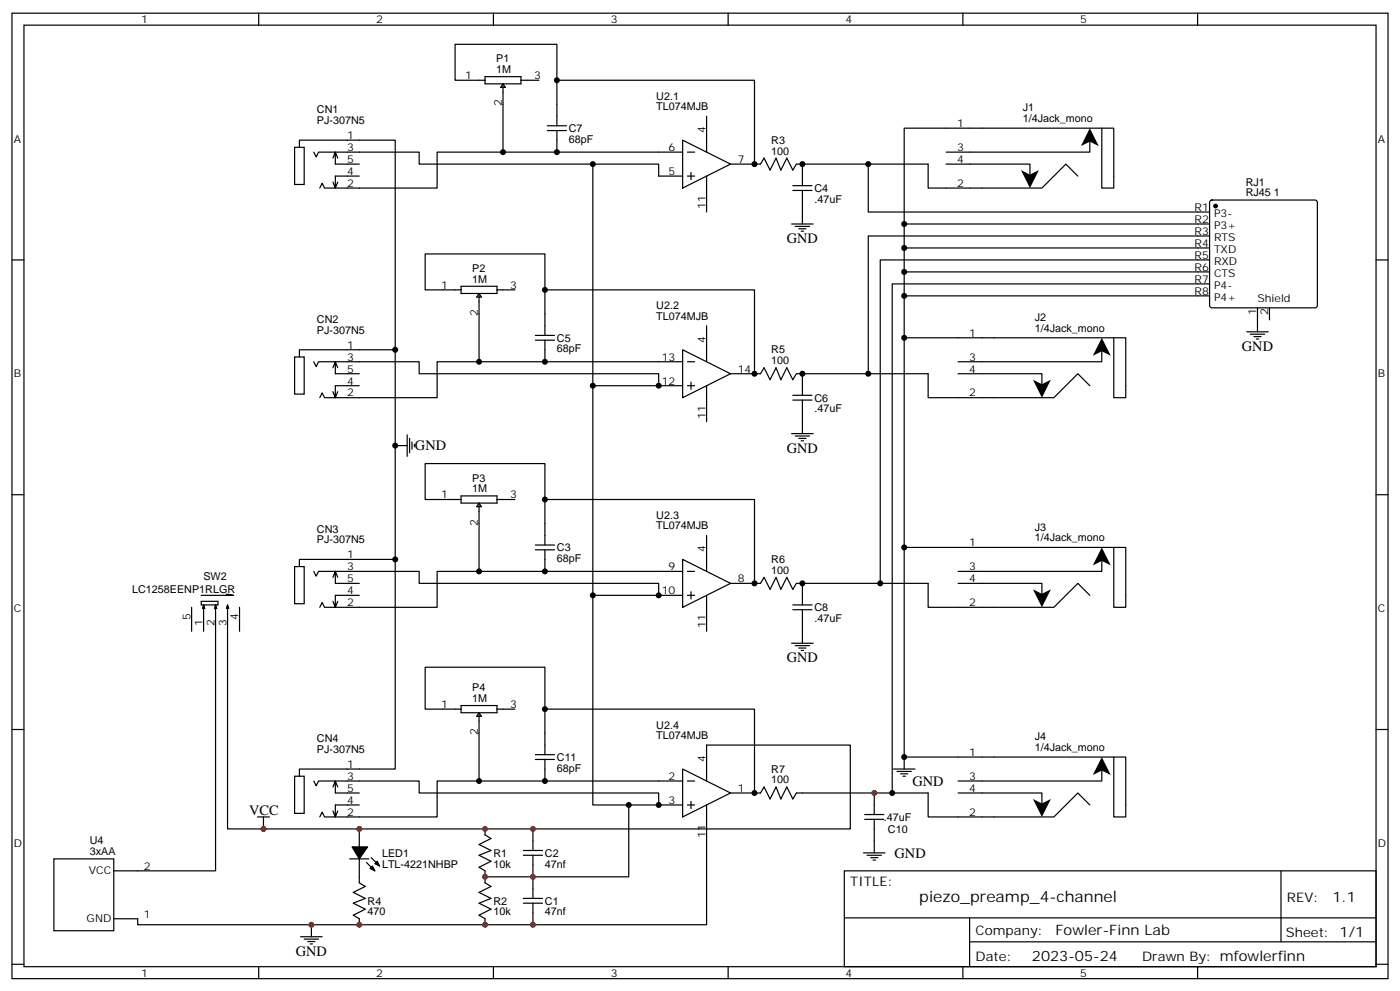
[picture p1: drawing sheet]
<svg xmlns="http://www.w3.org/2000/svg" width="412mm" height="292mm" viewBox="0 0 412 292" stroke-linecap="round" stroke-linejoin="round" font-family="sans-serif">
<g fill="none" stroke="#000" stroke-width=".35">
<path d="M3.5 3.9h405.4v284.3h-405.4zM7.1 7.4h398.2v277.3h-398.2zM76.2 3.9v3.5M145.3 3.9v3.5M214.5 3.9v3.5M283.6 3.9v3.5M352.8 3.9v3.5M142.9 23.6h-8.8v-10.5h29.9v10.5h58.2v24.7M142.9 22.6h10.6v2.1h-10.6zM148.2 24.7v20.1h-19.4v10.6h-33.2l-.7-1.4-.7 1.4M148.2 24.7l.7 1.1h-1.4zM153.5 23.6h5.2"/>
<path d="M161.2 38.5h5.7M161.2 37h5.7M164 23.6v13.4M164 38.5v6.3M208.1 34.2v10.6M324.6 37.7v17.7h3.5v-17.7h-61.8v185.3h65.3v17.6h-3.5v-17.6M86.8 43.4h2.8v10.9h-2.8zM88.2 43.4v-2.1h28.2v185.2h-28.2v2.1M92.4 44.8l.7 1.4 .7-1.4h29.7v3.5h70.5v3.6h7.1M98.1 46.6l.7-1.8v3.5h7M98.8 44.8l.7 1.8M99.5 53.6l-.7 1.8"/>
<path d="M105.8 51.9h-7v3.5l-.7-1.8M148.2 44.8h52.9M174.6 48.3v65.3h19.4M201.1 41.3l14.1 7-14.1 7.1zM202.5 44.8h2.1M202.5 51.9h2.1M203.6 50.8v2.1M208.1 51.9v10.5M215.2 48.3h8.8l1.1-1.7 1.7 3.5 1.8-3.5 1.4 3.5 1.8-3.5 1.7 3.5 1.1-1.8h38.8v7.1h33.5l7.1-7.1 3.5 3.6M233.5 56.1h5.7M233.5 54.7h5.7M236.4 48.3v6.4"/>
<path d="M236.4 56.1v9.9M255.8 48.3v14.1h100.5M278.7 48.3h24.7v3.6M321 41.3v3.5h-42.3M356.5 59.1l.5-.2h30.3l.5 .2 .3 .5v30.4l-.3 .5-.5 .2h-30.3l-.5-.3-.2-.4v-30.4zM3.5 76.6h3.6M233.2 66h6.3M234.2 66.7h4.3M235.3 67.4h2.1M236 68.1h.7M266.3 66h90M266.3 73h90"/>
<path d="M356.3 69.5h-100.5v40.6M356.3 76.6h-97v95.2M405.3 76.6h3.6M135.8 85.4h-10.6v-10.6h35.3v10.6h61.7v24.7M135.8 84.3h10.6v2.1h-10.6zM141.1 86.4v20.1h-12.3v10.6h-33.2l-.7-1.4-.7 1.4M141.1 86.4l.7 1.1h-1.4zM146.4 85.4h5.3M157.7 98.8h5.6M160.5 85.4v13.4M208.1 96v10.5M266.3 99.5h65.3v17.6h-3.5v-17.6"/>
<path d="M266.3 87.1h90M266.3 80.1h90M356.3 83.6h-93.5v149.9M367.2 97.7h6.4M368.3 98.4h4.2M369.4 99.1h2.1M370.1 99.8h.7M370.4 90.7v7M373.9 90.7v3.5M86.8 105.1h2.8v11h-2.8zM92.4 106.5l.7 1.5 .7-1.5h29.7v3.6h70.5v3.5M98.1 108.3l.7-1.8v3.6h7"/>
<path d="M98.8 106.5l.7 1.8M99.5 115.4l-.7 1.7M105.8 113.6h-7v3.5l-.7-1.7M116.4 103h-28.2v2.1M141.1 106.5h60M157.7 100.2h5.6M160.5 100.2v6.3M174.6 113.6v61.7h19.4M194 113.6h7.1M201.1 103l14.1 7.1-14.1 7zM202.5 106.5h2.1M202.5 113.6h2.1"/>
<path d="M203.6 112.5v2.2M208.1 113.6v10.6M215.2 110.1h8.8l1.1-1.8 1.7 3.5 1.8-3.5 1.4 3.5 1.8-3.5 1.7 3.5 1.1-1.7h38.8v7h37l7.1-7 3.5 3.5M233.5 117.8h5.7M233.5 116.4h5.7M236.4 110.1v6.3M236.4 117.8v9.9M282.2 110.1h24.7v3.5M324.6 103v3.5h-42.4M116.4 131.2h3.5M119.9 128.1v6.3M120.6 129.1v4.3"/>
<path d="M121.4 130.2v2.1M122.1 130.9v.7M233.2 127.7h6.3M234.2 128.4h4.3M235.3 129.1h2.1M236 129.8h.7M3.5 145.7h3.6M135.8 147.1h-10.6v-10.6h35.3v10.6h61.7v24.7M135.8 146.1h10.6v2.1h-10.6zM141.1 148.2v20.1h-12.3v10.6h-33.2l-.7-1.5-.7 1.5M141.1 148.2l.7 1h-1.4zM146.4 147.1h5.3"/>
<path d="M160.5 147.1v13.4M208.1 157.7v10.6M405.3 145.7h3.6M56.4 178.9v7M59.3 177.1h4.9v1.1h-4.9zM60 178.2l-.4 1M60.3 179.2l-.3-1v7.7M63.5 178.2l-.4 1M63.9 179.2l-.4-1v78.3h-30M66.7 175l2.1 .3h-9.5M67 178.2l-.3 1M67.4 179.2l-.4-1v65.9h183.5v-24.7h-42.4v10.6"/>
<path d="M70.6 178.9v7M86.8 166.9h2.8v10.9h-2.8zM92.4 168.3l.7 1.4 .7-1.4h29.7v3.5h70.5v3.5M98.1 170l.7-1.7v3.5h7M98.8 168.3l.7 1.7M99.5 177.1l-.7 1.8M105.8 175.3h-7v3.6l-.7-1.8M116.4 164.7h-28.2v2.2M141.1 168.3h60M157.7 161.9h5.6M157.7 160.5h5.6M160.5 161.9v6.4"/>
<path d="M174.6 175.3v61.8h19.4M194 175.3h7.1M201.1 164.7l14.1 7.1-14.1 7.1zM202.5 168.3h2.1M202.5 175.3h2.1M203.6 174.3v2.1M208.1 175.3v10.6M215.2 171.8h8.8l1.1-1.8 1.7 3.6 1.8-3.6 1.4 3.6 1.8-3.6 1.7 3.6 1.1-1.8h38.8v7.1h37l7.1-7.1 3.5 3.5M233.5 179.6h5.7M233.5 178.2h5.7M236.4 171.8v6.4M236.4 179.6v9.8"/>
<path d="M266.3 161.2h65.3v17.7h-3.5v-17.7M282.2 171.8h24.7v3.5M324.6 164.7v3.6h-42.4M233.2 189.4h6.3M234.2 190.1h4.3M235.3 190.9h2.1M236 191.6h.7M3.5 214.8h3.6M135.8 208.8h-10.6v-12.3h35.3v12.3h61.7v24.7M135.8 207.8h10.6v2.1h-10.6zM141.1 209.9v20.1h-12.3v10.6h-33.2l-.7-1.4-.7 1.4M141.1 209.9l.7 1.1h-1.4z"/>
<path d="M146.4 208.8h5.3M160.5 208.8v13.4M405.3 214.8h3.6M86.8 228.6h2.8v10.9h-2.8zM92.4 230l.7 1.4 .7-1.4h29.7v3.5h70.5v3.6M98.1 231.8l.7-1.8v3.5h7M98.8 230l.7 1.8M99.5 238.8l-.7 1.8M105.8 237.1h-7v3.5l-.7-1.8M141.1 230h60M157.7 223.7h5.6M157.7 222.2h5.6"/>
<path d="M160.5 223.7v6.3M185.2 237.1v21.1h-42.3M194 237.1h7.1M201.1 226.5l14.1 7-14.1 7.1zM202.5 230h2.1M202.5 237.1h2.1M203.6 236v2.1M208.1 237.1v35.2h-167.5v-1.7h-7.1M215.2 233.5h8.8l1.1-1.7 1.7 3.5 1.8-3.5 1.4 3.5 1.8-3.5 1.7 3.5 1.1-1.8h38.8v7.1h37l7.1-7.1 3.5 3.6M254.7 239.9h5.6M257.5 233.5v6.4M263.2 226.5h6.3"/>
<path d="M264.2 227.2h4.3M265.3 227.9h2.1M266 228.6h.7M266.3 223v3.5M282.2 233.5h24.7v3.6M324.6 226.5v3.5h-42.4M15.9 252.9h17.6v21.2h-17.6zM75.8 240.6h3.6M77.6 240.6v3.5M103 252.9h5.7M105.8 252.9v7.1l1.8 1.1-3.5 1.7 3.5 1.8-3.5 1.4 3.5 1.8-3.5 1.7 1.7 1.1v1.7M105.8 244.1v5.3"/>
<path d="M107.9 254l2.5 2.5M109.4 252.6l2.4 2.5M142.9 244.1v1.8l1.7 1-3.5 1.8 3.5 1.8-3.5 1.4 3.5 1.7-3.5 1.8 1.8 1.1v3.5l1.7 1.1-3.5 1.7 3.5 1.8-3.5 1.4 3.5 1.8-3.5 1.7 1.8 1.1v1.7M154.2 251.9h5.6M154.2 250.5h5.6M157 244.1v6.4M157 251.9v12.7M248.7 256.5h156.6v28.2h-156.6zM254.4 251.2h6.3M254.7 241.3h5.6M255.4 251.9h4.2M256.5 252.6h2.1"/>
<path d="M257.2 253.3h.7M257.5 241.3v9.9M377.3 256.5v20.9M88.5 275.9h6.4M89.6 276.6h4.2M90.7 277.3h2.1M91.4 278h.7M91.7 272.3v3.6M154.2 266h5.6M154.2 264.6h5.6M157 266v6.3M248.7 270.3h156.5"/>
<path d="M285.6 277.4h119.6M285.6 270.3v14.1M3.5 284h3.6M76.2 284.7v3.5M145.3 284.7v3.5M214.5 284.7v3.5M283.6 284.7v3.5M352.8 284.7v3.5M405.3 284h3.6"/>
</g>
<g fill="#000" stroke="#000" stroke-width=".35">
<path d="M103.7 249.4h4.6l-2.5 3.5zM109 255.8l.7-.7 .7 1.4zM110.4 254.4l.7-.8 .7 1.5z"/>
<circle cx="358.1" cy="60.7" r=".53"/>
</g>
<g fill="#000">
<path d="M321 37.7l2.7 5.3-2.7-1.3-2.6 1.3zM300.7 50.1l2.7 1.3 2.6-1.3-2.6 5.3zM324.6 99.5l2.6 5.3-2.6-1.3-2.7 1.3zM304.3 111.8l2.6 1.4 2.7-1.4-2.7 5.3zM304.3 173.6l2.6 1.3 2.7-1.3-2.7 5.3zM324.6 161.2l2.6 5.3-2.6-1.3-2.7 1.3zM324.6 223l2.6 5.2-2.6-1.3-2.7 1.3zM304.3 235.3l2.6 1.3 2.7-1.3-2.7 5.3z"/>
<circle cx="164" cy="23.6" r=".88"/>
<circle cx="148.2" cy="44.8" r=".88"/>
<circle cx="164" cy="44.8" r=".88"/>
<circle cx="174.6" cy="48.3" r=".88"/>
<circle cx="222.3" cy="48.3" r=".88"/>
<circle cx="236.4" cy="48.3" r=".88"/>
<circle cx="255.8" cy="48.3" r=".88"/>
<circle cx="160.5" cy="85.4" r=".88"/>
<circle cx="116.4" cy="103" r=".88"/>
<circle cx="141.1" cy="106.5" r=".88"/>
<circle cx="160.5" cy="106.5" r=".88"/>
<circle cx="174.6" cy="113.6" r=".88"/>
<circle cx="194" cy="113.6" r=".88"/>
<circle cx="222.3" cy="110.1" r=".88"/>
<circle cx="236.4" cy="110.1" r=".88"/>
<circle cx="255.8" cy="110.1" r=".88"/>
<circle cx="116.4" cy="131.2" r=".88"/>
<circle cx="160.5" cy="147.1" r=".88"/>
<circle cx="116.4" cy="164.7" r=".88"/>
<circle cx="141.1" cy="168.3" r=".88"/>
<circle cx="160.5" cy="168.3" r=".88"/>
<circle cx="174.6" cy="175.3" r=".88"/>
<circle cx="236.4" cy="171.8" r=".88"/>
<circle cx="259.3" cy="171.8" r=".88"/>
<circle cx="160.5" cy="208.8" r=".88"/>
<circle cx="141.1" cy="230" r=".88"/>
<circle cx="160.5" cy="230" r=".88"/>
<circle cx="185.2" cy="237.1" r=".88"/>
<circle cx="194" cy="237.1" r=".88"/>
<circle cx="222.3" cy="233.5" r=".88"/>
<circle cx="262.8" cy="233.5" r=".88"/>
</g>
<circle cx="257.5" cy="233.5" r=".88" fill="#c00"/>
<g fill="#000">
<circle cx="266.3" cy="73" r=".88"/>
<circle cx="266.3" cy="66" r=".88"/>
<circle cx="266.3" cy="80.1" r=".88"/>
<circle cx="266.3" cy="87.1" r=".88"/>
<circle cx="266.3" cy="99.5" r=".88"/>
<circle cx="194" cy="175.3" r=".88"/>
<circle cx="222.3" cy="171.8" r=".88"/>
<circle cx="266.3" cy="161.2" r=".88"/>
<circle cx="266.3" cy="223" r=".88"/>
</g>
<g fill="#c00">
<circle cx="142.9" cy="272.3" r=".88"/>
<circle cx="157" cy="272.3" r=".88"/>
<circle cx="142.9" cy="258.2" r=".88"/>
<circle cx="157" cy="258.2" r=".88"/>
<circle cx="142.9" cy="244.1" r=".88"/>
<circle cx="157" cy="244.1" r=".88"/>
<circle cx="105.8" cy="272.3" r=".88"/>
<circle cx="105.8" cy="244.1" r=".88"/>
<circle cx="91.7" cy="272.3" r=".88"/>
<circle cx="77.6" cy="244.1" r=".88"/>
</g>
<text font-size="4.6" x="270.8" y="265.5">piezo_preamp_4-channel</text>
<g font-size="4.2">
<text x="231.8" y="71.6">GND</text>
<text x="365.8" y="103.4">GND</text>
<text x="122.2" y="132.6">GND</text>
<text x="231.8" y="133.4">GND</text>
<text x="231.8" y="195.1">GND</text>
<text x="268.8" y="231.4">GND</text>
<text x="73.4" y="239.9">VCC</text>
<text x="263.5" y="252.6">GND</text>
<text x="392.5" y="265.7">1.1</text>
<text x="310.9" y="275.3">Fowler-Finn Lab</text>
<text x="87.1" y="281.5">GND</text>
<text x="304" y="283.1">2023-05-24</text>
</g>
<g font-size="3.9">
<text x="250.5" y="261.1">TITLE:</text>
<text x="379.1" y="265.7">REV:</text>
<text x="287.4" y="275.3">Company:</text>
<text x="378.7" y="275.9">Sheet: 1/1</text>
<text x="287.4" y="282.9">Date:</text>
<text x="336.4" y="283">Drawn By: mfowlerfinn</text>
</g>
<g font-size="3.2">
<text x="41.6" y="6.9">1</text>
<text x="110.8" y="6.9">2</text>
<text x="179.9" y="6.9">3</text>
<text x="249.1" y="6.9">4</text>
<text x="318.2" y="6.9">5</text>
<text x="137" y="23.3">1</text>
<text x="146.2" y="21.5">1M</text>
<text x="146.2" y="18.3">P1</text>
<text x="157.3" y="23.3">3</text>
<text x="193.3" y="29.4">U2.1</text>
<text x="93.4" y="33.4">CN1</text>
<text x="147.8" y="31.3" transform="rotate(-90 147.8 31.3)">2</text>
<text x="193.3" y="32.5">TL074MJB</text>
<text x="301.3" y="36">1/4Jack_mono</text>
<text x="301.3" y="32.8">J1</text>
<text x="4.1" y="42">A</text>
<text x="93.4" y="36.6">PJ-307N5</text>
<text x="102.3" y="40.9">1</text>
<text x="167.6" y="38.9">C7</text>
<text x="207.8" y="39.2" transform="rotate(-90 207.8 39.2)">4</text>
<text x="282" y="37.4">1</text>
<text x="405.9" y="42">A</text>
<text x="102.3" y="48">5</text>
<text x="102.3" y="44.5">3</text>
<text x="167.6" y="42">68pF</text>
<text x="196.9" y="44.5">6</text>
<text x="217.3" y="48">7</text>
<text x="227.2" y="45.5">100</text>
<text x="227.2" y="42.3">R3</text>
<text x="282" y="44.5">3</text>
<text x="282" y="48">4</text>
<text x="102.3" y="51.5">4</text>
<text x="196.9" y="51.5">5</text>
<text x="102.3" y="55">2</text>
<text x="239.9" y="59.7">.47uF</text>
<text x="239.9" y="56.5">C4</text>
<text x="282" y="55">2</text>
<text x="367" y="57.9">RJ45 1</text>
<text x="367" y="54.7">RJ1</text>
<text x="207.8" y="61.5" transform="rotate(-90 207.8 61.5)">11</text>
<text x="351.9" y="65.6">R2</text>
<text x="351.9" y="62.1">R1</text>
<text x="357.6" y="63.9">P3-</text>
<text x="351.9" y="69.1">R3</text>
<text x="357.6" y="70.9">RTS</text>
<text x="357.6" y="67.4">P3+</text>
<text x="351.9" y="76.2">R5</text>
<text x="351.9" y="72.7">R4</text>
<text x="357.6" y="78">RXD</text>
<text x="357.6" y="74.4">TXD</text>
<text x="139.1" y="83.3">1M</text>
<text x="139.1" y="80.1">P2</text>
<text x="351.9" y="83.3">R7</text>
<text x="351.9" y="79.7">R6</text>
<text x="357.6" y="81.5">CTS</text>
<text x="129.9" y="85">1</text>
<text x="150.3" y="85">3</text>
<text x="351.9" y="86.8">R8</text>
<text x="357.6" y="88.5">P4+</text>
<text x="357.6" y="85">P4-</text>
<text x="370.4" y="88.9">Shield</text>
<text x="93.4" y="95.2">CN2</text>
<text x="140.8" y="93" transform="rotate(-90 140.8 93)">2</text>
<text x="193.3" y="94.2">TL074MJB</text>
<text x="193.3" y="91.1">U2.2</text>
<text x="304.8" y="94.5">J2</text>
<text x="370.1" y="92.7" transform="rotate(-90 370.1 92.7)">1</text>
<text x="373.6" y="92.7" transform="rotate(-90 373.6 92.7)">2</text>
<text x="93.4" y="98.3">PJ-307N5</text>
<text x="164" y="100.6">C5</text>
<text x="207.8" y="100.9" transform="rotate(-90 207.8 100.9)">4</text>
<text x="285.5" y="99.1">1</text>
<text x="304.8" y="97.7">1/4Jack_mono</text>
<text x="102.3" y="102.7">1</text>
<text x="102.3" y="106.2">3</text>
<text x="164" y="103.7">68pF</text>
<text x="194.9" y="106.2">13</text>
<text x="227.2" y="107.2">100</text>
<text x="227.2" y="104">R5</text>
<text x="285.5" y="106.2">3</text>
<text x="4.1" y="111.1">B</text>
<text x="102.3" y="109.7">5</text>
<text x="102.3" y="113.2">4</text>
<text x="194.9" y="113.2">12</text>
<text x="217.3" y="109.7">14</text>
<text x="285.5" y="109.7">4</text>
<text x="405.9" y="111.1">B</text>
<text x="102.3" y="116.8">2</text>
<text x="239.9" y="118.3">C6</text>
<text x="285.5" y="116.8">2</text>
<text x="207.8" y="123.3" transform="rotate(-90 207.8 123.3)">11</text>
<text x="239.9" y="121.5">.47uF</text>
<text x="139.1" y="141.8">P3</text>
<text x="129.9" y="146.8">1</text>
<text x="139.1" y="145">1M</text>
<text x="150.3" y="146.8">3</text>
<text x="140.8" y="154.8" transform="rotate(-90 140.8 154.8)">2</text>
<text x="193.3" y="155.9">TL074MJB</text>
<text x="193.3" y="152.8">U2.3</text>
<text x="93.4" y="160">PJ-307N5</text>
<text x="93.4" y="156.9">CN3</text>
<text x="285.5" y="160.9">1</text>
<text x="304.8" y="159.5">1/4Jack_mono</text>
<text x="304.8" y="156.3">J3</text>
<text x="102.3" y="164.4">1</text>
<text x="102.3" y="167.9">3</text>
<text x="164" y="165.5">68pF</text>
<text x="164" y="162.4">C3</text>
<text x="196.9" y="167.9">9</text>
<text x="207.8" y="162.6" transform="rotate(-90 207.8 162.6)">4</text>
<text x="227.2" y="165.8">R6</text>
<text x="285.5" y="167.9">3</text>
<text x="59.9" y="170.7">SW2</text>
<text x="102.3" y="171.4">5</text>
<text x="217.3" y="171.4">8</text>
<text x="227.2" y="169">100</text>
<text x="285.5" y="171.4">4</text>
<text x="38.9" y="174.7">LC1258EENP1RLGR</text>
<text x="102.3" y="175">4</text>
<text x="102.3" y="178.5">2</text>
<text x="194.9" y="175">10</text>
<text x="285.5" y="178.5">2</text>
<text x="4.1" y="180.3">C</text>
<text x="56.1" y="182.6" transform="rotate(-90 56.1 182.6)">5</text>
<text x="59.6" y="184.4" transform="rotate(-90 59.6 184.4)">1</text>
<text x="63.1" y="184.4" transform="rotate(-90 63.1 184.4)">2</text>
<text x="66.7" y="184.4" transform="rotate(-90 66.7 184.4)">3</text>
<text x="70.2" y="182.6" transform="rotate(-90 70.2 182.6)">4</text>
<text x="207.8" y="185" transform="rotate(-90 207.8 185)">11</text>
<text x="239.9" y="183.2">.47uF</text>
<text x="239.9" y="180">C8</text>
<text x="405.9" y="180.3">C</text>
<text x="139.1" y="203.6">P4</text>
<text x="129.9" y="208.5">1</text>
<text x="139.1" y="206.7">1M</text>
<text x="150.3" y="208.5">3</text>
<text x="193.3" y="214.6">U2.4</text>
<text x="93.4" y="221.8">PJ-307N5</text>
<text x="93.4" y="218.6">CN4</text>
<text x="140.8" y="216.5" transform="rotate(-90 140.8 216.5)">2</text>
<text x="193.3" y="217.7">TL074MJB</text>
<text x="304.8" y="221.2">1/4Jack_mono</text>
<text x="304.8" y="218">J4</text>
<text x="102.3" y="226.1">1</text>
<text x="164" y="227.2">68pF</text>
<text x="164" y="224.1">C11</text>
<text x="207.8" y="224.4" transform="rotate(-90 207.8 224.4)">4</text>
<text x="227.2" y="227.5">R7</text>
<text x="285.5" y="222.6">1</text>
<text x="102.3" y="233.2">5</text>
<text x="102.3" y="229.7">3</text>
<text x="196.9" y="229.7">2</text>
<text x="217.3" y="233.2">1</text>
<text x="227.2" y="230.7">100</text>
<text x="285.5" y="229.7">3</text>
<text x="285.5" y="233.2">4</text>
<text x="102.3" y="236.7">4</text>
<text x="196.9" y="236.7">3</text>
<text x="102.3" y="240.2">2</text>
<text x="260.4" y="241.7">.47uF</text>
<text x="261.6" y="245.3">C10</text>
<text x="285.5" y="240.2">2</text>
<text x="4.1" y="249.4">D</text>
<text x="26.5" y="251.9">3xAA</text>
<text x="26.5" y="248.7">U4</text>
<text x="207.8" y="246.7" transform="rotate(-90 207.8 246.7)">11</text>
<text x="405.9" y="249.4">D</text>
<text x="26.2" y="257.5">VCC</text>
<text x="42.3" y="256.1">2</text>
<text x="112.5" y="255.5">LTL-4221NHBP</text>
<text x="112.5" y="252.3">LED1</text>
<text x="145.3" y="255.5">10k</text>
<text x="145.3" y="252.4">R1</text>
<text x="160.5" y="255.5">47nf</text>
<text x="160.5" y="252.4">C2</text>
<text x="108.3" y="269.6">470</text>
<text x="108.3" y="266.4">R4</text>
<text x="145.3" y="269.6">10k</text>
<text x="145.3" y="266.5">R2</text>
<text x="160.5" y="269.6">47nf</text>
<text x="160.5" y="266.5">C1</text>
<text x="25.5" y="271.6">GND</text>
<text x="42.3" y="270.2">1</text>
<text x="41.6" y="287.7">1</text>
<text x="110.8" y="287.7">2</text>
<text x="179.9" y="287.7">3</text>
<text x="249.1" y="287.7">4</text>
<text x="318.2" y="287.7">5</text>
</g>
</svg>
